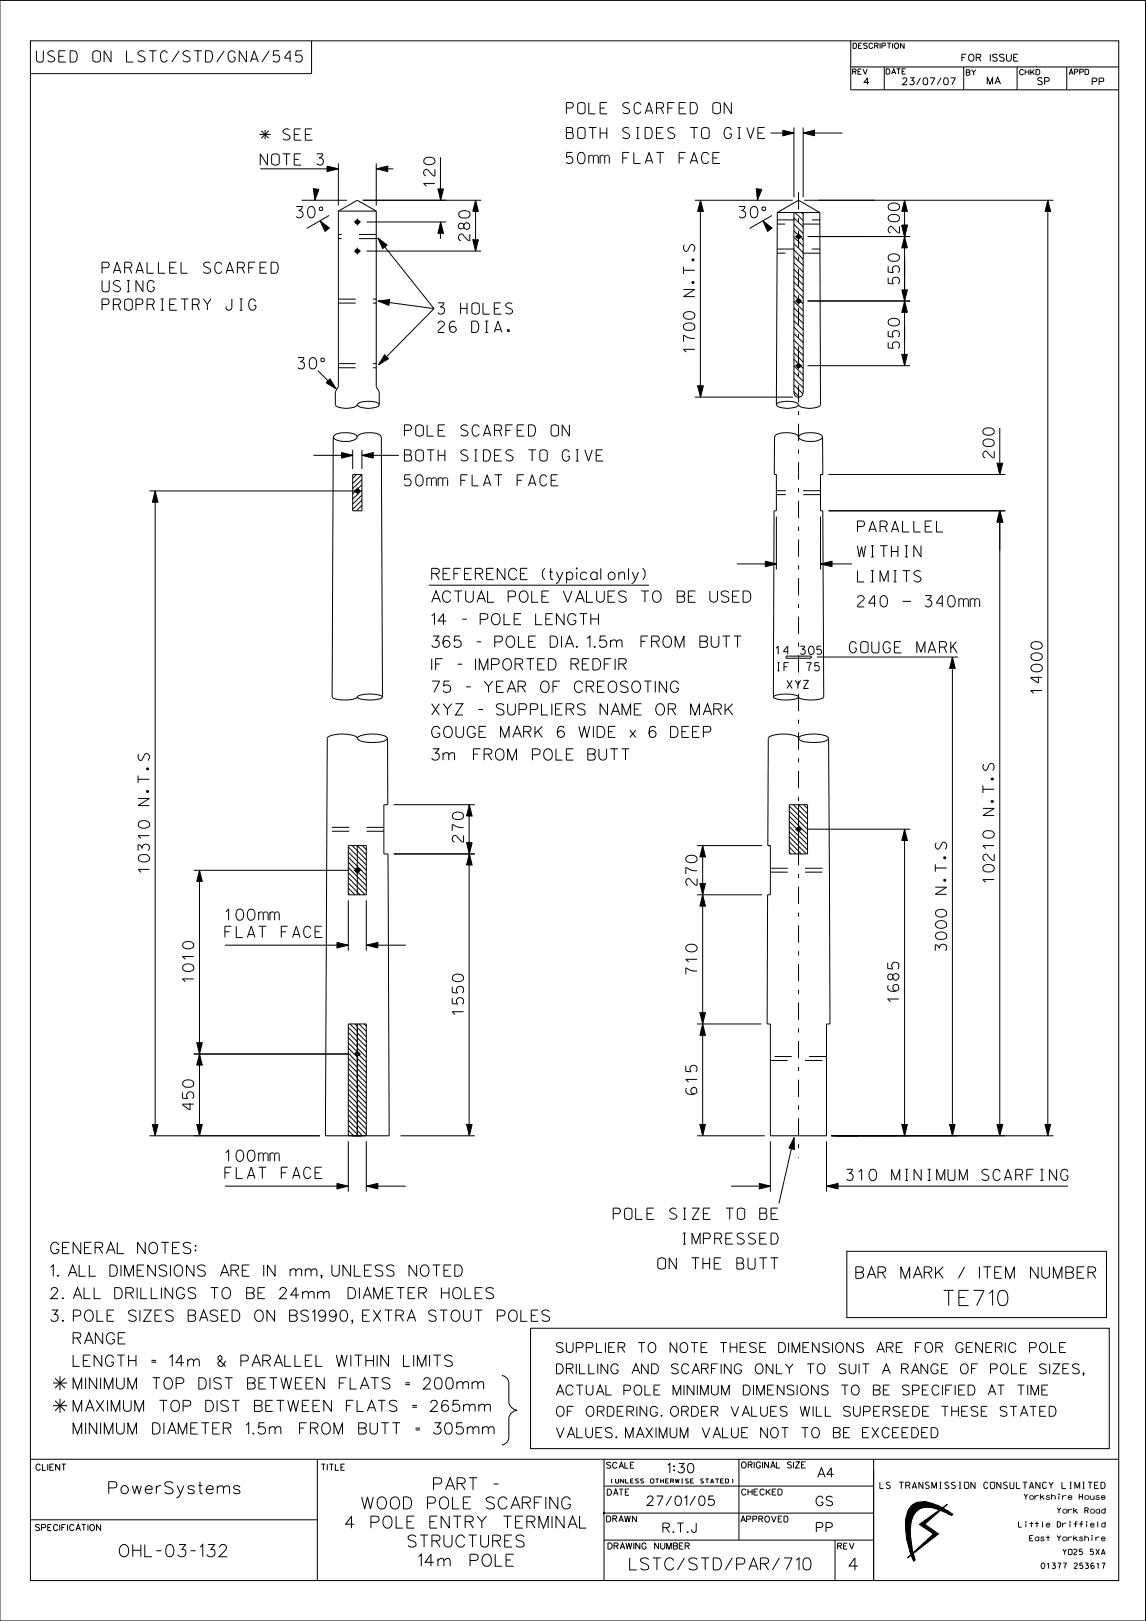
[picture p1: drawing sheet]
<svg xmlns="http://www.w3.org/2000/svg" width="210mm" height="297mm" viewBox="0 0 210 297" stroke-linecap="round" stroke-linejoin="round" font-family="sans-serif">
<g fill="none" stroke="#000" stroke-width=".18">
<path d="M0 .1h209.9v296.9h-209.9zM5.6 7.5h199.4v282.1h-199.4zM57.1 7.5v6h-51.5M155.9 12.3h49.1M155.9 7.5v9h49.1M162 12.3v4.2M176.6 12.3v4.2M186.4 12.3v4.2M195.5 12.3v4.2M47.7 30.9h14.3M55.3 36.7h8.3M60.3 39.5l-4.1 2.4"/>
<path d="M62 38.7v32.2l-.5 .9v2.4a2.13 2.13 0 0 0 1.9 .6 2.16 2.16 0 0 0 2.1-.6M62 29.9v7.8M62 38.7l3.5-2 3.4 2M62 38.7h6.9M66.5 36.7h21.7M68.9 38.7v32.2l.6 .9v2.4M68.9 29.9v7.8M68.9 30.9h3.2M80.7 28.8v7.9M87.1 36.7v9.3M127.3 36.7h18M128.3 36.7v36.1"/>
<path d="M141.2 24.4h4.3M141.5 39.5l-4.1 2.4M142.4 38.9l3.9-2.2 3.9 2.2M142.4 38.9l-.1 35.3M142.4 38.9h7.8M145.5 38.9v33.1a.85 .85 0 0 0 .8 .8 .85 .85 0 0 0 .9-.8v-33.1M145.5 23.4v12.7M145.5 39.9l1.7 1.7M145.7 38.9l1.5 1.5M146.8 38.9l.4 .3M147.2 24.4h7.2M147.2 23.4v12.7"/>
<path d="M147.3 36.7h45.7M150.2 38.9l.2 35.3a2.13 2.13 0 0 1-2 .6 2.16 2.16 0 0 1-2.1-.6M165.8 36.7v30.3M192 36.7v171.4M67.2 46h21M67.2 40.7h14.6M69.2 43.6l10.3 12.9M69.3 55.1l10.2 1.4M79.5 56.5l-10.1 10.3M80.7 40.7v3.1M145.5 41.1l1.7 1.6M145.5 43.5l1.7 1.6"/>
<path d="M145.5 44.7l1.7 1.6M145.5 45.8l1.7 1.7M145.5 47l1.7 1.6M145.5 48.2l1.7 1.6M145.5 49.3l1.7 1.7M145.5 50.5l1.7 1.7M145.5 51.7l1.7 1.7M145.5 52.9l1.7 1.7M145.5 54l1.7 1.7M145.5 55.2l1.7 1.7M145.5 57.6l1.7 1.7M145.5 58.8l1.7 1.6"/>
<path d="M145.5 59.9l1.7 1.7M145.5 42.3l.8 .8M145.5 56.4l.8 .9M146.3 43.1l.9 .8M146.3 57.2l.9 .9M148 43.3h18.8M148 55.1h18.8M58.2 67.9l3.4 3.3M65.5 74.2a2.04 2.04 0 0 1 2-.7l1.4 .2 .5 .2 .1 .3M65.5 74.2l.1 .2a4.3 4.3 0 0 0 3.8 0l.1-.2M127.3 72.8h18M142.3 74.2a2.04 2.04 0 0 1 2-.7 2.04 2.04 0 0 1 2 .7"/>
<path d="M142.3 74.2l.1 .2a4.3 4.3 0 0 0 3.8 0l.1-.2M145.5 61.1l1.7 1.7M145.5 62.3l1.7 1.7M145.5 64.7l1.7 1.6M145.5 65.8l1.7 1.7M145.5 67l1.7 1.7M145.5 68.2l1.7 1.6M145.5 69.4l1.7 1.6M145.5 70.6l1.6 1.6M145.5 63.5l.8 .8M145.5 71.7l1 1.1M146.3 64.3l.9 .8"/>
<path d="M148 67h18.8M183.2 78.4v8.5M27.4 89.9h37.7M28.4 89.9v118.2M57.4 83.4h7.2M61.1 80.1a2.03 2.03 0 0 1 2.2-.8 2.03 2.03 0 0 1 2.2 .8M61.1 80.1a2.23 2.23 0 0 0 2.2 .8 2.23 2.23 0 0 0 2.2-.8M61.1 80.1l-.2 47.6a3 3 0 0 0 2.3 .6 2.97 2.97 0 0 0 2.3-.6M64.6 82.4v3.5M64.6 86.9h1.7v6.7h-1.7zM65.3 86.9l-.7 .8M65.5 80.1a2.03 2.03 0 0 1 2.2-.8 2.03 2.03 0 0 1 2.2 .8l.2 47.6"/>
<path d="M66.3 82.4v3.5M66.3 93.5l-.1 .1M66.3 92.6l-1 1M66.3 91.6l-1.7 1.7M66.3 90.7l-1.7 1.7M66.3 89.8l-1.7 1.6M66.3 88.8l-1.7 1.7M66.3 87.9l-1.7 1.6M66.3 86.9l-1.7 1.7M66.3 83.4h6.8M142.3 94.6v9.7M146.3 80.1a2.03 2.03 0 0 1 2.2-.8 2.03 2.03 0 0 1 2.2 .8"/>
<path d="M146.3 80.1a2.03 2.03 0 0 0-2.2-.8 2.03 2.03 0 0 0-2.2 .8v6.8h.4v6.7h-.5l-.1 34.1M146.3 80.1a2.23 2.23 0 0 0 2.2 .8 2.23 2.23 0 0 0 2.2-.8M150.4 94.6v9.7M150.7 80.1l.1 6.8h-.4v6.7h.4l.1 34.1a3 3 0 0 1-2.3 .6 2.97 2.97 0 0 1-2.3-.6M151.8 86.9h32.4M151.8 93.6h32.4M183.2 93.6v114.5M78.6 107.2h40.3M105.6 104.1h.2l-.1 .2zM135 103.3h7.3M150.4 103.3h5.7M65.5 127.7a3 3 0 0 1 2.3-.5 2.97 2.97 0 0 1 2.3 .5"/>
<path d="M65.5 127.7a3 3 0 0 0 2.3 .6 2.97 2.97 0 0 0 2.3-.6M65.5 135.3l-.2-.3a6.5 6.5 0 0 0-5.2 0l-.1 .3-.4 72.8h11.7l-.2-51.6h-.8v-9.1h.8l-.1-12.1M65.5 135.3a2.06 2.06 0 0 0 1.9 .7 6.2 6.2 0 0 0 3.5-.5l.1-.2M65.5 135.3a2.19 2.19 0 0 1 1.9-.8 6.2 6.2 0 0 1 3.5 .5l.1 .3M141.7 127.7a2.97 2.97 0 0 1 2.3-.5 3 3 0 0 1 2.3 .5M141.7 127.7a2.97 2.97 0 0 0 2.3 .6 3 3 0 0 0 2.3-.6M144 120.2h4.7v.4h-4.7zM146.3 135.3a2.19 2.19 0 0 0-1.9-.8 6.5 6.5 0 0 0-3.5 .5l-.1 .3-.1 19.6h.5v9h-.5l-.1 23.7h.6v20.5h10.3M146.3 135.3l.2-.3a6.5 6.5 0 0 1 5.2 0l.1 .3M146.3 135.3a1.91 1.91 0 0 0 1.9 .7 6.4 6.4 0 0 0 3.5-.5l.1-.2M149.7 120.4h25.8M151.8 135.3l.3 52.3h-.6v20.5"/>
<path d="M174.5 120.4v87.7M35.5 159.5h28.3M36.6 159.5v48.6M63.8 154.9h3.3v9h-3.3zM63.8 159.9l3.3 3.3M63.8 159l3.3 3.3M63.8 158l3.3 3.3M63.8 157l3.3 3.4M63.8 156.1l3.3 3.4M63.8 155.2l3.3 3.3M64.5 154.9l2.6 2.7M66.4 154.9l.7 .8"/>
<path d="M67.1 156.6l-1.6-1.7v9M72.1 147.4h14.9M72.2 156.5h14.8M86 147.4v60.7M127.7 154.9h11.9M128.8 154.9v53.2M144.6 147.4h3.4v9.1h-3.4zM144.6 156.2l.3 .3M144.6 155.2l1.3 1.3M144.6 154.3l2.2 2.2M144.6 153.3l3.2 3.2M144.6 152.4l3.4 3.3"/>
<path d="M144.6 151.5l3.4 3.3M144.6 150.5l3.4 3.3M144.6 149.6l3.4 3.3M144.6 148.6l3.4 3.4M144.6 147.7l3.4 3.3M145.4 147.4l2.6 2.7M147.3 147.4l.7 .8M148 151.9h18.8M148 149.1l-1.7-1.7v9.1M165.8 151.9v56.2M41.2 173.2h22.6M63.8 165v9.2"/>
<path d="M63.8 163.6l.3 .3M63.8 162.7l1.3 1.2M63.8 161.8l2.2 2.1M63.8 160.8l3.1 3.1M67.1 165v9.2M67.1 173.2h7.3M127.7 163.9h11.9M35.5 193.1h28.3M63.8 199.5l1.7 1.7M63.8 198.6l1.7 1.7M63.8 197.7l1.7 1.6M63.8 196.7l1.7 1.7"/>
<path d="M63.8 195.8l1.7 1.6M63.8 194.8l1.7 1.7M63.8 193.9l1.7 1.7M63.8 192.9l1.7 1.7M63.8 192l1.7 1.7M63.8 191.1l1.7 1.6M63.8 190.1l1.7 1.7M63.8 189.2l1.7 1.7M63.8 188.2l1.7 1.7M64.1 187.6l1.4 1.4M65.1 187.6l.4 .4M65.5 187.6v20.5"/>
<path d="M65.5 199.5l1.6 1.7M65.5 198.6l1.6 1.7M65.5 197.7l1.6 1.6M65.5 196.8l1.6 1.6M65.5 195.8l1.6 1.7M65.5 194.8l1.6 1.7M65.5 193.9l1.6 1.7M65.5 193l1.6 1.6M65.5 192l1.6 1.7M65.5 191.1l1.6 1.6M65.5 190.2l1.6 1.6M65.5 189.2l1.6 1.7"/>
<path d="M65.5 188.2l1.6 1.7M65.8 187.6l1.3 1.4M66.7 187.6l.4 .4M127.7 187.6h11.8M27.4 208.1h31.2M41.2 217.3h22.6M63.8 208.1v-20.5h3.3v20.5M63.8 209.1v9.2M63.8 208.1h.1M63.8 207.1l1 1M63.8 206.2l1.7 1.6M63.8 205.2l1.7 1.7"/>
<path d="M63.8 204.2l1.7 1.7M63.8 203.3l1.7 1.7M63.8 202.4l1.7 1.6M63.8 201.5l1.7 1.6M63.8 200.5l1.7 1.7M65.5 208.1h.1M65.5 207.1l.9 1M65.5 206.2l1.6 1.6M65.5 205.2l1.6 1.7M65.5 204.3l1.6 1.6M65.5 203.4l1.6 1.6M65.5 202.4l1.6 1.7"/>
<path d="M65.5 201.5l1.6 1.6M65.5 200.5l1.6 1.7M67.1 209.1v9.2M67.1 217.3h7.3M73.4 208.1h13.6M127.7 208.1h12.4M134 217.3h7.2M141.2 209.1v9.2M145.5 208.4l-2.8 12.1M151.5 209.1v9.2M151.5 217.3h44.2M152.3 208.1h40.7"/>
<path d="M155.2 229.3h47.6v12.1h-47.6zM9.7 253.4h2.6M9.7 257.5h2.6M10.1 252.5l1.8 1.8M10.1 256.7l1.8 1.8M11 252.1v2.6M11 256.3v2.6M11.9 252.5l-1.8 1.8M11.9 256.7l-1.8 1.8M92 252h.1a1.62 1.62 0 0 1 1.1 1.2v3.8M97.2 243.4h106.1v22h-106.1zM5.6 278.5h52.6"/>
<path d="M5.6 267.4h199.4M58.2 267.3v22.2M58.9 268.3h.7M59.3 268.3v1.1M60 268.3v1.1M60.4 268.3h.7M60.7 268.3v1.1M61.5 268.3v1.1h.6M62.5 268.8h.4M63.1 268.3h-.6v1.1h.6M110.7 277.2h49.4M110.7 272.3h49.4"/>
<path d="M110.7 267.4v22.2M135.4 267.4v14.8M160.1 267.4v22.2M110.7 282.2h49.4M153 282.2v7.4"/>
</g>
<g fill="#000" stroke="#000" stroke-width=".18">
<path d="M57.4 34.6l1 .1-.7 2zM59.9 30.4l2.1 .5-2.1 .5zM69 30.9l2.1-.5v1zM80.2 34.6h1.1l-.5 2.1zM87.1 36.7l.6 2h-1.1zM128.4 36.7l.5 2h-1.1zM138.6 34.6l1 .1-.8 2zM143.5 23.9l2 .5-2 .5zM147.2 24.4l2.1-.5v1zM165.8 36.7l.5 2h-1zM192 36.7l.5 2h-1zM58.7 40.5l1.7 1.3-.9 .6z"/>
<path d="M69.2 43.6l1.7 1.3-.8 .6zM69.3 55.1l2.1-.2-.1 1.1zM80.8 40.7l.5 2h-1.1zM86.6 43.9h1.1l-.6 2.1zM139.8 40.5l1.7 1.3-.8 .6zM165.3 41.3h1l-.5 2zM165.3 53.1h1l-.5 2zM165.8 43.3l.5 2.1h-1zM165.8 55.1l.5 2.1h-1zM59.8 70.1l.7-.7 1.1 1.8zM70.5 65l.7 .7-1.8 1.1zM127.8 70.7h1.1l-.5 2.1z"/>
<path d="M165.3 64.9h1l-.5 2.1zM28.4 89.9l.5 2.1h-1zM62.6 82.9l2.1 .5-2.1 .5zM66.3 83.4l2.1-.5v1zM183.2 93.6l.6 2.1h-1.1zM182.7 84.9h1.1l-.6 2zM140.2 102.8l2.1 .5-2.1 .5zM150.4 103.3l2.1-.5v1zM174.5 120.4l.5 2.1h-1zM86 156.5l.5 2h-1zM86 147.4l.5 2.1h-1zM85.5 154.4h1l-.5 2.1z"/>
<path d="M128.8 154.9l.5 2.1h-1zM165.8 151.9l.5 2.1h-1zM36.6 159.5l.5 2h-1zM61.7 172.7l2.1 .5-2.1 .5zM67.2 173.2l2-.5v1zM128.8 163.9l.5 2.1h-1zM128.3 161.9h1l-.5 2zM36.6 193.1l.5 2h-1zM36.1 191h1l-.5 2.1zM128.8 187.6l.5 2.1h-1zM128.3 185.5h1l-.5 2.1zM27.9 206h1l-.5 2.1z"/>
<path d="M36.1 206h1l-.5 2.1zM61.7 216.8l2.1 .5-2.1 .5zM67.2 217.3l2-.5v1zM85.5 206h1l-.5 2.1zM128.3 206h1l-.5 2.1zM139.1 216.8l2.1 .5-2.1 .5zM145.5 208.4l.1 2.2-1-.3zM151.5 217.3l2.1-.5v1zM165.3 206h1l-.5 2.1zM174 206h1l-.5 2.1zM182.7 206h1.1l-.6 2.1zM191.5 206h1l-.5 2.1z"/>
<path d="M165.9 278.7l1 .2z" fill-rule="evenodd"/>
<path d="M166 278.3l1 .3-.1 .3-1-.2z" fill-rule="evenodd"/>
<path d="M167 275.9l.8 1.2-.5 .6-.3 .9-1-.2a3.8 3.8 0 0 1 1-2.5z" fill-rule="evenodd"/>
<path d="M167 275.9l.2-.2 .8 1.1-.2 .3z" fill-rule="evenodd"/>
<path d="M167.2 275.7l1-.5 1.2-.1 .1 1.1-.9 .2-.6 .4z" fill-rule="evenodd"/>
<path d="M169.4 275.1l.3 .1v1h-.2z" fill-rule="evenodd"/>
<path d="M169.7 275.2l2.2 .6-.2 .7-1-.3h-1z" fill-rule="evenodd"/>
<path d="M171.9 275.8l.2 .2-.1 .6-.3-.1z" fill-rule="evenodd"/>
<path d="M172.1 276l.6 .3-.5 .3h-.2z" fill-rule="evenodd"/>
<path d="M172.3 276.7l.5-.4 .9 .5-.1 .5z" fill-rule="evenodd"/>
<path d="M173.7 276.8l.3 .2-.2 .4-.2-.1z" fill-rule="evenodd"/>
<path d="M168.5 279.3l5.1-3.7-4.2 3.7 2.6 1.7-5.7 4.4 4.8-4.4z" fill-rule="evenodd"/>
<path d="M174 277l.6 .4-.2 .3-.6-.3z" fill-rule="evenodd"/>
<path d="M166.1 281.6h.8v.3l-.8 .1z" fill-rule="evenodd"/>
<path d="M165.9 278.7l1 .2v2.7h-.8z" fill-rule="evenodd"/>
<path d="M166.1 282l.8-.1 .3 2.1-.5 .3z" fill-rule="evenodd"/>
<path d="M166.8 284.6l.5-.3v.2l-.4 .4z" fill-rule="evenodd"/>
<path d="M166.9 284.9l.5-.3 .3 1.2-.3 .2z" fill-rule="evenodd"/>
<path d="M166.7 284.3l.5-.3 .1 .3-.5 .3z" fill-rule="evenodd"/>
<circle cx="65.5" cy="46" r=".36"/>
<circle cx="65.5" cy="40.7" r=".36"/>
<circle cx="146.3" cy="43.3" r=".36"/>
<circle cx="146.3" cy="55.1" r=".36"/>
<circle cx="146.3" cy="67" r=".36"/>
<circle cx="65.5" cy="90" r=".36"/>
<circle cx="65.5" cy="159.4" r=".36"/>
<circle cx="65.5" cy="159.4" r=".38"/>
<circle cx="146.3" cy="151.9" r=".36"/>
<circle cx="65.5" cy="193.1" r=".36"/>
</g>
<g fill="none" stroke="#000" stroke-width=".18" stroke-dasharray="3.2 3.2" stroke-linecap="butt">
<path d="M62 54.8h6.9M62 55.5h6.9M64.8 46h1.3M64.8 40.7h1.3M65.5 45.4v1.2M65.5 40v1.3M68.9 43h-6.9M68.9 43.7h-6.9M142.4 45.6h7.9M142.4 40.3h7.8M146.3 54.5v1.3M146.3 42.7v1.3"/>
<path d="M147 55.1h-1.3M147 43.3h-1.3M150.2 41.1h-7.8M150.3 46.4h-7.9M62 66.6h6.9M62 67.4h6.9M146.3 66.4v1.2M147 67h-1.3M64.8 89.9h1.3M65.5 89.3v1.3M150.4 89.9h-8.1M150.4 90.6h-8.1"/>
<path d="M65.5 158.8v1.3M66.1 159.5h-1.3M70.3 151.6h-10.5M70.3 152.3h-10.5M141.2 159.1h10.8M141.2 159.8h10.8M146.3 151.3v1.3M147 151.9h-1.3M65.5 192.4v1.3M66.1 193.1h-1.3M141.2 194.3h10.3M151.5 193.6h-10.3"/>
</g>
<path d="M110.5 277.1h.3v.3h-.3z" fill-rule="evenodd" fill="#000"/>
<path d="M146.3 35.2v176.9" fill="none" stroke="#000" stroke-width=".18" stroke-dasharray="3.2 1.6 .8 1.6" stroke-linecap="butt"/>
<text font-size="8.3" x="90.5" y="262.5">}</text>
<text font-size="2.8" x="172.9" y="239.2">TE710</text>
<g font-size="2.2">
<text x="19.9" y="273.7">PowerSystems</text>
<text x="79.5" y="273">PART -</text>
<text x="63.4" y="280">4 POLE ENTRY TERMINAL</text>
<text x="66.3" y="276.5">WOOD POLE SCARFING</text>
<text x="21.9" y="285.2">OHL-03-132</text>
<text x="74.8" y="283.5">STRUCTURES</text>
<text x="76.7" y="287">14m POLE</text>
<text x="115.4" y="287.7">LSTC/STD/PAR/710</text>
<text x="155.6" y="287.7">4</text>
</g>
<g font-size="2.1">
<text x="6.7" y="11.4">USED ON LSTC/STD/GNA/545</text>
<text x="103.8" y="20.8">POLE SCARFED ON</text>
<text x="47.7" y="25.7">* SEE</text>
<text x="103.8" y="25.4">BOTH SIDES TO GIVE</text>
<text x="103.8" y="30">50mm FLAT FACE</text>
<text x="47.7" y="30.2">NOTE 3</text>
<text x="79.7" y="34.3" transform="rotate(-90 79.7 34.3)">120</text>
<text x="54.3" y="39.9">30%%d</text>
<text x="135.4" y="39.9">30%%d</text>
<text x="86.1" y="44.1" transform="rotate(-90 86.1 44.1)">280</text>
<text x="164.8" y="42.7" transform="rotate(-90 164.8 42.7)">200</text>
<text x="18.7" y="50.1">PARALLEL SCARFED</text>
<text x="18.7" y="53.5">USING</text>
<text x="164.8" y="52" transform="rotate(-90 164.8 52)">550</text>
<text x="18.7" y="56.8">PROPRIETRY JIG</text>
<text x="80.3" y="57.5">3 HOLES</text>
<text x="80.3" y="60.9">26 DIA.</text>
<text x="127.3" y="64.7" transform="rotate(-90 127.3 64.7)">1700 N.T.S</text>
<text x="164.8" y="63.8" transform="rotate(-90 164.8 63.8)">550</text>
<text x="54.6" y="67.6">30^</text>
<text x="74.1" y="79.9">POLE SCARFED ON</text>
<text x="182.2" y="83.9" transform="rotate(-90 182.2 83.9)">200</text>
<text x="74.1" y="84.5">BOTH SIDES TO GIVE</text>
<text x="74.1" y="89">50mm FLAT FACE</text>
<text x="157.2" y="97.5">PARALLEL</text>
<text x="79.1" y="106.2">REFERENCE (typical only)</text>
<text x="157.2" y="102.1">WITHIN</text>
<text x="157.2" y="106.6">LIMITS</text>
<text x="79.1" y="110.3">ACTUAL POLE VALUES TO BE USED</text>
<text x="157.2" y="111.2">240 - 340mm</text>
<text x="79.1" y="114.5">14 - POLE LENGTH</text>
<text x="79.1" y="118.6">365 - POLE DIA. 1.5m FROM BUTT</text>
<text x="155.6" y="119.6">GOUGE MARK</text>
<text x="79.1" y="122.7">IF - IMPORTED REDFIR</text>
<text x="79.1" y="126.9">75 - YEAR OF CREOSOTING</text>
<text x="79.1" y="131">XYZ - SUPPLIERS NAME OR MARK</text>
<text x="191" y="127.2" transform="rotate(-90 191 127.2)">14000</text>
<text x="79.1" y="135.1">GOUGE MARK 6 WIDE x 6 DEEP</text>
<text x="79.1" y="139.3">3m FROM POLE BUTT</text>
<text x="85" y="154.3" transform="rotate(-90 85 154.3)">270</text>
<text x="27.4" y="160" transform="rotate(-90 27.4 160)">10310 N.T.S</text>
<text x="182.2" y="161.8" transform="rotate(-90 182.2 161.8)">10210 N.T.S</text>
<text x="127.7" y="162.2" transform="rotate(-90 127.7 162.2)">270</text>
<text x="41.2" y="168.6">100mm</text>
<text x="41.2" y="171.8">FLAT FACE</text>
<text x="127.7" y="178.5" transform="rotate(-90 127.7 178.5)">710</text>
<text x="173.5" y="174.2" transform="rotate(-90 173.5 174.2)">3000 N.T.S</text>
<text x="35.5" y="180.1" transform="rotate(-90 35.5 180.1)">1010</text>
<text x="164.7" y="183.7" transform="rotate(-90 164.7 183.7)">1685</text>
<text x="85" y="186.1" transform="rotate(-90 85 186.1)">1550</text>
<text x="35.5" y="203.3" transform="rotate(-90 35.5 203.3)">450</text>
<text x="127.7" y="200.5" transform="rotate(-90 127.7 200.5)">615</text>
<text x="41.2" y="212.8">100mm</text>
<text x="41.2" y="215.9">FLAT FACE</text>
<text x="155.1" y="216.3">310 MINIMUM SCARFING</text>
<text x="112.4" y="223.4">POLE SIZE TO BE</text>
<text x="124.8" y="228">IMPRESSED</text>
<text x="9.3" y="229.7">GENERAL NOTES:</text>
<text x="9.3" y="233.8">1. ALL DIMENSIONS ARE IN mm, UNLESS NOTED</text>
<text x="120.6" y="232.5">ON THE BUTT</text>
<text x="9.3" y="238">2. ALL DRILLINGS TO BE 24mm DIAMETER HOLES</text>
<text x="156.8" y="234.2">BAR MARK / ITEM NUMBER</text>
<text x="9.3" y="242.1">3. POLE SIZES BASED ON BS1990, EXTRA STOUT POLES</text>
<text x="11" y="250.4">LENGTH = 14m &amp; PARALLEL WITHIN LIMITS</text>
<text x="11" y="246.2">RANGE</text>
<text x="11.1" y="254.5">MINIMUM TOP DIST BETWEEN FLATS = 200mm</text>
<text x="11.1" y="262.8">MINIMUM DIAMETER 1.5m FROM BUTT = 305mm</text>
<text x="11.1" y="258.6">MAXIMUM TOP DIST BETWEEN FLATS = 265mm</text>
</g>
<g font-size="1.8">
<text x="102" y="247.8">SUPPLIER TO NOTE THESE DIMENSIONS ARE FOR GENERIC POLE</text>
<text x="102" y="251.7">DRILLING AND SCARFING ONLY TO SUIT A RANGE OF POLE SIZES,</text>
<text x="102" y="255.6">ACTUAL POLE MINIMUM DIMENSIONS TO BE SPECIFIED AT TIME</text>
<text x="102" y="259.5">OF ORDERING. ORDER VALUES WILL SUPERSEDE THESE STATED</text>
<text x="102" y="263.4">VALUES. MAXIMUM VALUE NOT TO BE EXCEEDED</text>
</g>
<g font-size="1.7">
<text x="122.4" y="269.9">1:30</text>
<text x="118.6" y="275.8">27/01/05</text>
<text x="149.6" y="275.9">GS</text>
<text x="149.9" y="270.7">A4</text>
<text x="121.5" y="280.8">R.T.J</text>
<text x="149.6" y="280.7">PP</text>
</g>
<g font-size="1.5">
<text x="142.1" y="119.9">14</text>
<text x="146.7" y="119.9">305</text>
<text x="142.2" y="122.9">IF</text>
<text x="147.8" y="122.9">75</text>
<text x="144.2" y="126.2">XYZ</text>
</g>
<g font-size="1.3">
<text x="176.3" y="11.2">FOR ISSUE</text>
<text x="158.4" y="15.5">4</text>
<text x="165.4" y="15.5">23/07/07</text>
<text x="180.9" y="15.4">MA</text>
<text x="190.2" y="15.5">SP</text>
<text x="200.1" y="15.6">PP</text>
</g>
<text font-size="1.2" x="161.2" y="272.7">LS TRANSMISSION CONSULTANCY LIMITED</text>
<g font-size="1.1">
<text x="6.6" y="269.4">CLIENT</text>
<text x="111.2" y="269">SCALE</text>
<text x="135.9" y="269">ORIGINAL SIZE</text>
<text x="111.3" y="274">DATE</text>
<text x="135.9" y="273.9">CHECKED</text>
<text x="6.5" y="280.4">SPECIFICATION</text>
<text x="111.2" y="278.9">DRAWN</text>
<text x="135.8" y="278.9">APPROVED</text>
<text x="111.4" y="283.8">DRAWING NUMBER</text>
<text x="153.5" y="283.8">REV</text>
</g>
<g font-size="1">
<text x="156.3" y="8.9">DESCRIPTION</text>
<text x="156.2" y="13.6">REV</text>
<text x="162.4" y="13.6">DATE</text>
<text x="177.1" y="13.8">BY</text>
<text x="186.9" y="13.7">CHKD</text>
<text x="195.9" y="13.7">APPD</text>
<text x="187.6" y="274.7">Yorkshire House</text>
<text x="186.7" y="279.8">Little Driffield</text>
<text x="193.7" y="277.3">York Road</text>
<text x="188.7" y="282.3">East Yorkshire</text>
<text x="190.8" y="287.4">01377 253617</text>
<text x="194.8" y="284.9">YO25 5XA</text>
</g>
<text font-size=".8" x="111.9" y="271.7">(UNLESS OTHERWISE STATED)</text>
</svg>
